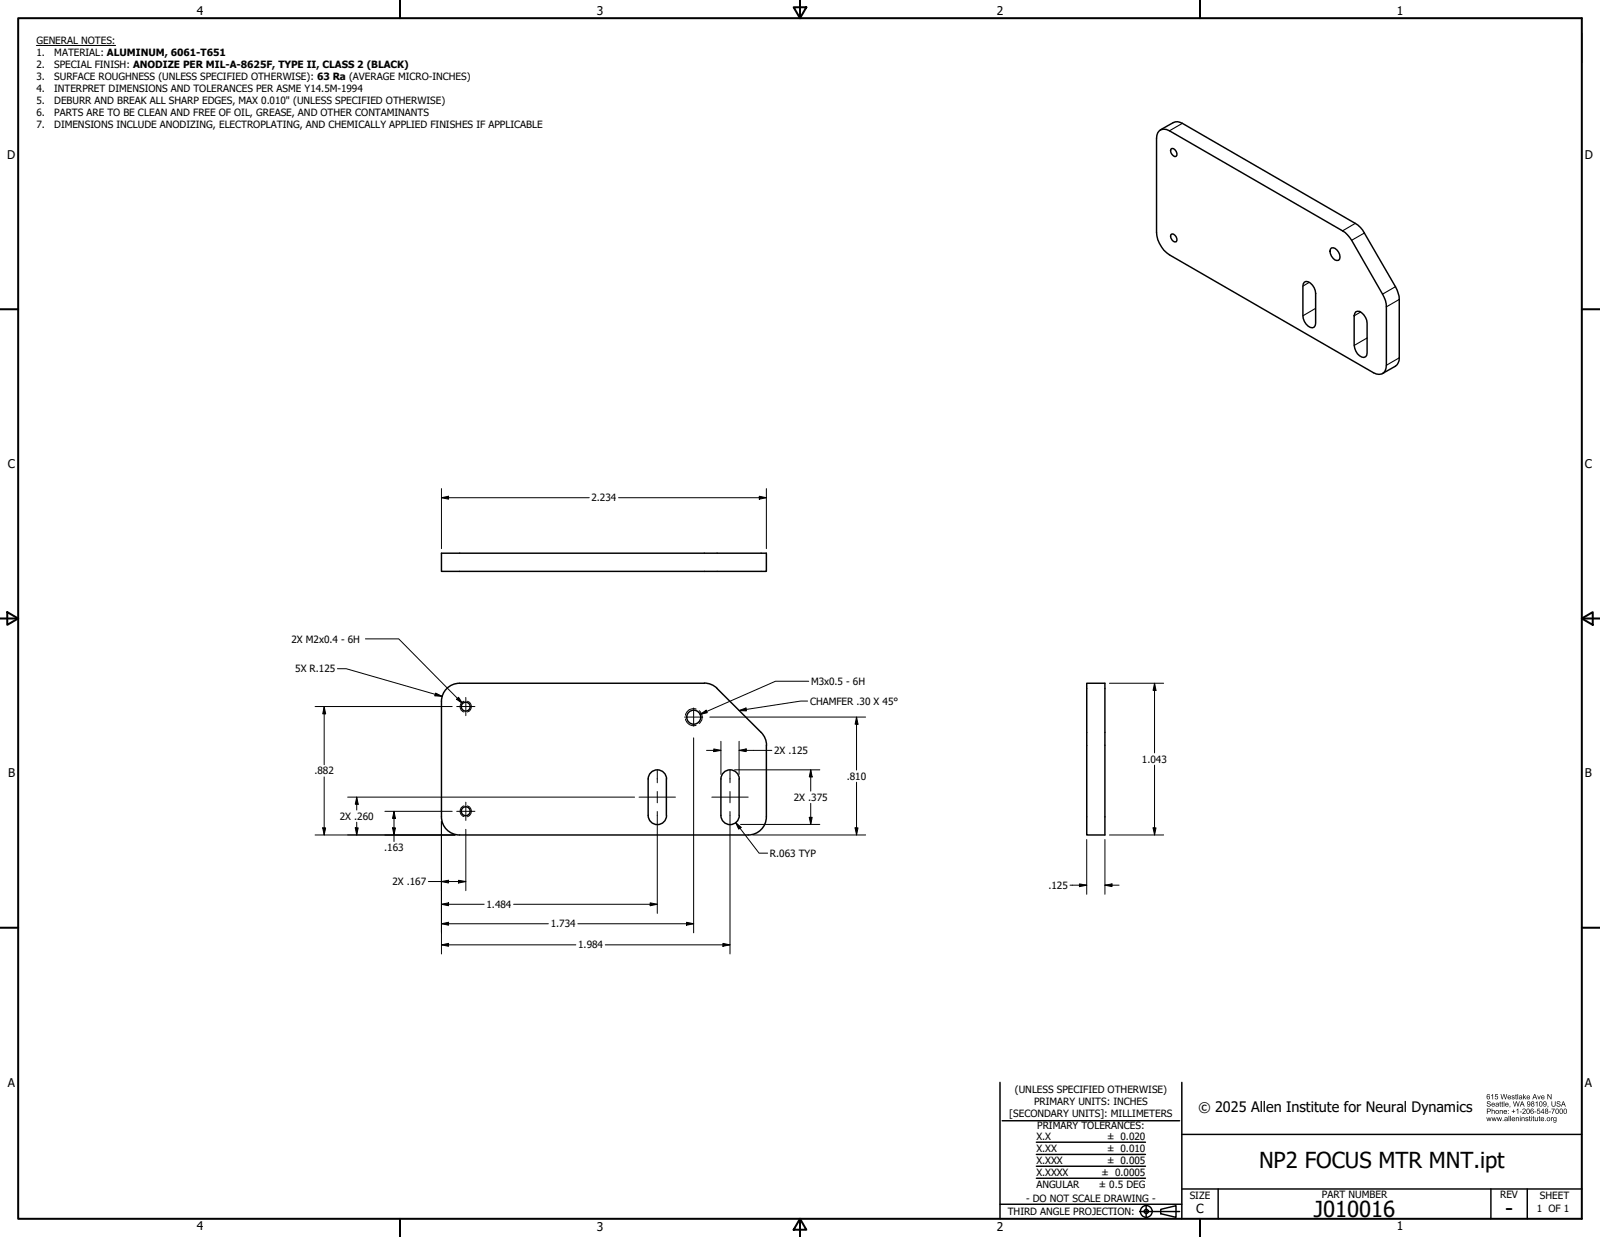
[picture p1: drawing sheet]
<svg xmlns="http://www.w3.org/2000/svg" width="559mm" height="432mm" viewBox="0 0 559 432" stroke-linecap="round" stroke-linejoin="round" font-family="sans-serif">
<!-- layer: Hidden Narrow (ANSI) -->
<path d="M162.1 244.8a1.96 1.96 0 0 0-1.4 1.9 1.96 1.96 0 0 0 1.4 1.8M163.3 244.8a1.95 1.95 0 0 1 1.4 1.9 1.95 1.95 0 0 1-1.4 1.8M239.4 251a2.77 2.77 0 0 0 3.7 2.1M243.1 247.5a2.77 2.77 0 0 0-3.7 2.2M244.2 248.1a2.94 2.94 0 0 1 0 4.4M162.1 281.3a1.96 1.96 0 0 0-1.4 1.9 1.96 1.96 0 0 0 1.4 1.9M163.3 281.3a2 2 0 0 1 1.4 1.9 2 2 0 0 1-1.4 1.9" fill="none" stroke="#000" stroke-width=".35"/>
<!-- layer: Visible (ANSI) -->
<g fill="none" stroke="#000" stroke-width=".51">
<path d="M404.9 45.6a3.1 3.1 0 0 1 3.5 .1l60.5 34.9a9.9 9.9 0 0 1 3.2 3.3l10.8 18.8a8.2 8.2 0 0 1 1.3 4.4v20.4a2.75 2.75 0 0 1-1.3 2.9 2.75 2.75 0 0 1-3.2-.3l-71.3-41.1a10.2 10.2 0 0 1-4.5-7.8v-32.9l.5-2zM405.3 45.3l4.5-2.5a3.1 3.1 0 0 1 3.1 .3l60.4 34.9a8.2 8.2 0 0 1 3.2 3.3l10.9 18.8 1.2 3.3 .1 21.5a3.5 3.5 0 0 1-1.3 2.9l-4.5 2.6M408.9 52.1l.4-.3a1.89 1.89 0 0 1 1.5 2.7 1.89 1.89 0 0 1-1.9-2.4zM408.9 81.9l.4-.2a1.89 1.89 0 0 1 1.5 2.7 1.89 1.89 0 0 1-1.9-2.5zM455.5 98.5a2.21 2.21 0 0 1 2.9 1.1l.6 .9 .5 1.9v10.4l-.5 1.4a2.21 2.21 0 0 1-2.9-1.1l-.6-.9-.5-2v-10.3zM465 86.6a2.89 2.89 0 0 1 2.5 4.3 2.89 2.89 0 0 1-2.5-4.3zM473.5 108.8a2.12 2.12 0 0 1 2.8 1.1l1 1.9 .2 1v10.4l-.2 .8-.4 .5a2.56 2.56 0 0 1-3.4-1.9l-.6-2v-10.4zM154.2 193.1h113.5v6.4h-113.5zM160.5 238.5a6.3 6.3 0 0 0-6.3 6.3v40.3M160.5 238.5h85.5M246 238.4l2.1 .4 2.4 1.5M379.5 238.5h6.4v53h-6.4z"/>
<path d="M250.4 240.3l15.4 15.4M265.8 255.7l1.3 1.7 .6 2.8M226.4 271.9a3.2 3.2 0 0 1 3.2-3.2 3.2 3.2 0 0 1 3.2 3.2M226.4 271.9v12.7a3.2 3.2 0 0 0 3.2 3.2 3.2 3.2 0 0 0 3.2-3.2M232.7 271.9v12.7M251.8 271.9a3.2 3.2 0 0 1 3.2-3.2 3.2 3.2 0 0 1 3.2 3.2M251.8 271.9v12.7a3.2 3.2 0 0 0 3.2 3.2 3.2 3.2 0 0 0 3.2-3.2M258.1 271.9v12.7M267.7 260.2v24.9M154.2 285.1a6.3 6.3 0 0 0 6.3 6.4M267.7 285.1a6.3 6.3 0 0 1-6.4 6.4h-100.8"/>
<circle cx="162.7" cy="246.7" r="1.56"/>
<circle cx="242.3" cy="250.3" r="2.44"/>
<circle cx="162.7" cy="283.2" r="1.56"/>
</g>
<!-- layer: Visible Narrow (ANSI) -->
<path d="M412.9 43.1l-4.5 2.6M473.3 78l-4.4 2.6M457.3 98.6l-2.3 1.3M476.5 81.3l-4.4 2.6M459.5 107.6l-4.5 2.6M475.2 108.9l-2.3 1.3M477.5 118l-4.6 2.6M487.4 100.1l-4.5 2.6M488.7 104.5l-4.5 2.6M488.7 124.9l-4.5 2.6" fill="none" stroke="#000" stroke-width=".38"/>
<!-- layer: Border (ANSI) -->
<g fill="none" stroke="#000" stroke-width=".7">
<path d="M139.7 0v6.3M279.4 0v6.3M419.1 0v6.3M6.4 6.3h546v419.1h-546zM277.2 2.5h4.4l-2.2 3.8zM0 107.9h6.3M552.4 107.9h6.4M0 215.9h6.3M2.5 213.7l3.8 2.2-3.8 2.2zM552.4 215.9h6.4M552.5 215.9l3.8-2.2v4.4zM0 323.8h6.3"/>
<path d="M552.4 323.8h6.4M139.7 425.4v6.4M279.4 425.4v6.4M279.4 425.4l2.2 3.9h-4.4zM419.1 425.4v6.4"/>
</g>
<!-- layer: Title (ANSI) -->
<g fill="none" stroke="#000" stroke-width=".51">
<path d="M349.2 377.8v47.6M412.7 377.8v47.6M350 391.2h62M361.9 398.7h38.1M412.7 396h139.7M361.9 403h38.1M361.9 411.3h38.1M361.9 407.1h38.1M412.7 415h139.7M425.4 415v10.4M520.7 415v10.4M533.4 415v10.4"/>
<path d="M349.2 420.4h63.5M398 422.9h14M400.3 420.6v4.6M405.4 422.1l5.3-1.2v4l-5.3-1.2z"/>
<circle cx="400.3" cy="422.9" r="2.06"/>
<circle cx="400.3" cy="422.9" r=".73"/>
</g>
<!-- layer: Symbol (ANSI) -->
<path d="M12.7 15.9h27.7M552.4 11.5v10.3M127.6 223h11.7l22.2 22.6M282.4 237.8h-11.6l-26.3 11.6M160.1 243.4l1.4 2.2-2.1-1.5zM244.5 249.4l2.1-1.5 .4 .9zM258.1 248l2.4-.9 .2 1.1zM282.1 244.7h-2.5l-21.5 3.3" fill="none" stroke="#000" stroke-width=".35"/>
<!-- layer: Dimension (ANSI) -->
<g fill="none" stroke="#000" stroke-width=".35">
<path d="M154.2 173.7l2.5-.5v1zM154.2 173.7h51.6M154.2 170.6v20.9M216 173.7h51.7M265.2 173.2l2.5 .5-2.5 .5zM267.7 170.6v20.9M117.9 233.4h3l33.5 9.7M387.5 238.5h18.9M403.2 238.5l.5 2.5h-1zM403.2 238.5v24.3M110 246.6h47.9M113.2 246.6v20.4"/>
<path d="M113.2 246.6l.5 2.6h-1zM152.1 241.9l2.3 1.2-2.5-.2zM242.3 257.6v68M247.9 250.3h54.4M251.8 258.8v11.5M258.1 258.8v11.5M299.1 250.3v18.5M299.1 250.3l.6 2.5h-1.1zM113.2 271.2v20.3M121.4 278.3h100.2M124.6 278.3v4.5M124.6 278.3l.5 2.4h-1z"/>
<path d="M246.8 261.9h5M249.3 261.4l2.5 .5-2.5 .5zM256.5 268.7h29.8M258.1 261.9l2.5-.5v1zM258.1 261.9h11.5M283.1 268.7v7.5M283.1 268.7l.6 2.5h-1.1zM299.1 273v18.5M403.2 267.1v24.4M110 291.5h48.9M112.7 289h1l-.5 2.5zM124.1 289h1l-.5 2.5z"/>
<path d="M124.6 287v4.5M134.4 283.2h23.5M137.1 289h1l-.5 2.5zM137.6 283.2v10.6M137.6 283.2l.5 2.5h-1zM154.2 286.7v46.3M162.7 289.5v21.4M229.6 287.8v31M255 287.8v45.2M256.9 287.1l8.2 10.7h3M256.9 287.1l1.9 1.7-.8 .6zM258.6 287.8h27.7"/>
<path d="M262.9 291.5h39.4M282.6 285.3h1.1l-.6 2.5zM283.1 280.4v7.4M298.6 289h1.1l-.6 2.5zM379.5 293.1v19.1M385.9 293.1v19.1M387.5 291.5h18.9M402.7 289h1l-.5 2.5zM149.6 307.7h13.1M154.2 307.7l2.5-.4v.9zM154.2 315.7l2.5-.5v1zM154.2 315.7h14.9"/>
<path d="M160.1 307.3l2.6 .4-2.6 .5zM179.4 315.7h50.2M227.1 315.2l2.5 .5-2.5 .5zM373.7 309h5.8M377 308.5l2.5 .5-2.5 .5zM385.9 309l2.5-.5v1zM385.9 309h4.9M154.2 329.8l2.5-.5v1zM154.2 322.5l2.5-.6v1.1zM154.2 329.8h46.9M154.2 322.5h37.3M201.8 322.5h40.5"/>
<path d="M211.4 329.8h43.6M239.8 321.9l2.5 .6-2.5 .5zM252.5 329.3l2.5 .5-2.5 .5z"/>
</g>
<g fill="#000">
<path d="M154.2 173.7l2.5-.5v1z" fill-rule="evenodd"/>
<path d="M265.2 173.2l2.5 .5-2.5 .5z" fill-rule="evenodd"/>
<path d="M113.2 246.6l.5 2.6h-1z" fill-rule="evenodd"/>
<path d="M152.1 241.9l2.3 1.2-2.5-.2z" fill-rule="evenodd"/>
<path d="M299.1 250.3l.6 2.5h-1.1z" fill-rule="evenodd"/>
<path d="M403.2 238.5l.5 2.5h-1z" fill-rule="evenodd"/>
<path d="M249.3 261.4l2.5 .5-2.5 .5z" fill-rule="evenodd"/>
<path d="M258.1 261.9l2.5-.5v1z" fill-rule="evenodd"/>
<path d="M283.1 268.7l.6 2.5h-1.1z" fill-rule="evenodd"/>
<path d="M112.7 289h1l-.5 2.5z" fill-rule="evenodd"/>
<path d="M124.1 289h1l-.5 2.5z" fill-rule="evenodd"/>
<path d="M124.6 278.3l.5 2.4h-1z" fill-rule="evenodd"/>
<path d="M137.1 289h1l-.5 2.5z" fill-rule="evenodd"/>
<path d="M137.6 283.2l.5 2.5h-1z" fill-rule="evenodd"/>
<path d="M256.9 287.1l1.9 1.7-.8 .6z" fill-rule="evenodd"/>
<path d="M282.6 285.3h1.1l-.6 2.5z" fill-rule="evenodd"/>
<path d="M298.6 289h1.1l-.6 2.5z" fill-rule="evenodd"/>
<path d="M402.7 289h1l-.5 2.5z" fill-rule="evenodd"/>
<path d="M154.2 307.7l2.5-.4v.9z" fill-rule="evenodd"/>
<path d="M154.2 315.7l2.5-.5v1z" fill-rule="evenodd"/>
<path d="M160.1 307.3l2.6 .4-2.6 .5z" fill-rule="evenodd"/>
<path d="M227.1 315.2l2.5 .5-2.5 .5z" fill-rule="evenodd"/>
<path d="M377 308.5l2.5 .5-2.5 .5z" fill-rule="evenodd"/>
<path d="M385.9 309l2.5-.5v1z" fill-rule="evenodd"/>
<path d="M154.2 329.8l2.5-.5v1z" fill-rule="evenodd"/>
<path d="M154.2 322.5l2.5-.6v1.1z" fill-rule="evenodd"/>
<path d="M239.8 321.9l2.5 .6-2.5 .5z" fill-rule="evenodd"/>
<path d="M252.5 329.3l2.5 .5-2.5 .5z" fill-rule="evenodd"/>
</g>
<!-- layer: Center Mark (ANSI) -->
<path d="M159.5 246.6h6.4M162.7 243.5v6.3M239.1 250.3h6.3M242.3 247.1v6.4M159.5 283.2h6.4M162.7 280v6.4" fill="none" stroke="#000" stroke-width=".35"/>
<!-- layer: Centerline (ANSI) -->
<path d="M223.2 278.3h12.7M229.6 268.7v4.5M229.6 276.3v3.9M248.6 278.3h12.7M255 268.7v4.5M255 276.3v3.9M229.6 283.3v4.5M255 283.3v4.5" fill="none" stroke="#000" stroke-width=".35"/>
<!-- layer: Symbol (ANSI) -->
<g fill="#000">
<path d="M160.1 243.4l1.4 2.2-2.1-1.5z" fill-rule="evenodd"/>
<path d="M244.5 249.4l2.1-1.5 .4 .9z" fill-rule="evenodd"/>
<path d="M258.1 248l2.4-.9 .2 1.1z" fill-rule="evenodd"/>
</g>
<g fill="#000">
<path d="M540.4 381.9h.3l.9 1.4v-1.4h.3v1.8h-.3l-.9-1.4v1.4h-.3zM538.6 382.7l-.1 .3h.7l-.2-.4zM538.4 382.6a.62 .62 0 0 1 .7-.1 .62 .62 0 0 1 .3 .6h-.9a.38 .38 0 0 0 .2 .5 .38 .38 0 0 0 .5-.3h.2a.67 .67 0 0 1-1 .3 .67 .67 0 0 1 0-1zM536.9 382.4h.2l.4 1.1 .4-1.1h.2l-.5 1.3h-.2zM536 382.1l-.3 .9h.6zM535.9 381.9h.2l.8 1.8h-.3l-.2-.5h-.8l-.2 .5h-.2zM533.5 382.7l-.1 .3h.7l-.2-.4zM533.3 382.6a.62 .62 0 0 1 .8-.1 .62 .62 0 0 1 .3 .6h-1a.38 .38 0 0 0 .3 .5 .38 .38 0 0 0 .4-.3h.3a.67 .67 0 0 1-1.1 .3 .67 .67 0 0 1 0-1zM531.9 381.9h.3v1.1l.8-.6-.5 .5 .5 .8h-.2l-.5-.6-.1 .6h-.3zM530.8 383.2v.3l.3 .1 .3-.5zM530.6 382.6l.9-.1 .2 1.2-.3-.1a.49 .49 0 0 1-.7 .2 .49 .49 0 0 1-.2-.7 .49 .49 0 0 1 .7-.2l.1-.3-.8 .2zM530 381.9h.2v1.8h-.2zM529.3 382.1l.2-.1v.4h.3l-.3 .2v.8l.3 .3-.5-.1-.2-1zM528 382.5l.6-.1 .3 .2h-.6v.3a.54 .54 0 0 1 .7 .4 .54 .54 0 0 1-.5 .6 .54 .54 0 0 1-.6-.6l.6 .3 .3-.2-.8-.4zM526.9 382.7l-.1 .3h.7l-.2-.4zM526.7 382.6a.61 .61 0 0 1 .7-.1 .61 .61 0 0 1 .3 .6h-1a.39 .39 0 0 0 .3 .5 .39 .39 0 0 0 .5-.3h.2a.67 .67 0 0 1-1 .3 .67 .67 0 0 1 0-1zM524.1 381.9h.2l.4 1.6 .4-1.6h.3l.4 1.6 .4-1.6h.2l-.5 1.8h-.2l-.5-1.6-.4 1.6h-.3zM522.2 381.9h.9v.3h-.7l-.1 .4a.6 .6 0 0 1 .9 .3 .6 .6 0 0 1-.4 .8 .6 .6 0 0 1-.8-.4l.3-.1a.38 .38 0 0 0 .5 .2 .38 .38 0 0 0 .1-.6 .38 .38 0 0 0-.6 .1h-.2zM520.8 382.4l.7-.5v1.8h-.3v-1.4l-.4 .3zM519.4 383.2a.4 .4 0 0 0 .8 0 .4 .4 0 0 0-.8 0zM519.4 382.1l.6-.2 .4 .5h-.3a.36 .36 0 0 0-.4-.3 .36 .36 0 0 0-.3 .5v.2a.58 .58 0 0 1 .9 .2 .58 .58 0 0 1-.4 .8 .58 .58 0 0 1-.7-.6z" fill-rule="evenodd"/>
<path d="M542.7 390.7a.44 .44 0 0 0 .8 0 .44 .44 0 0 0-.8 0zM542.6 390.2l1-.2v1.2a.57 .57 0 0 1-.4 .7 .57 .57 0 0 1-.7-.4l.3 .1a.39 .39 0 0 0 .5 0 .39 .39 0 0 0 .1-.4 .63 .63 0 0 1-.9-.1 .63 .63 0 0 1 .1-.9zM541.7 390l.2 .2 .5-.1-.5 .3v.9h-.2zM540.4 390.7a.46 .46 0 0 0 .9 0 .46 .46 0 0 0-.9 0zM540.2 390.7a.67 .67 0 0 1 1.3 0 .67 .67 0 0 1-1.3 0zM539.6 391.1h.3v.2h-.3zM538.4 390.3l-.1 .3h.8l-.2-.4zM538.3 390.2a.61 .61 0 0 1 .7-.1 .61 .61 0 0 1 .3 .6h-1a.38 .38 0 0 0 .3 .5 .38 .38 0 0 0 .5-.3h.2a.67 .67 0 0 1-1 .3 .67 .67 0 0 1 0-1zM537.5 389.7l.2-.1v.4h.2l-.2 .2v.9l.3 .2-.5-.1-.2-1zM536 390h.3v1l.2 .2 .3-.2 .1-1h.2v1.3l-1-.1zM535.4 389.7l.2-.1v.4h.2l-.2 .2v.8l.3 .3-.5-.1zM534.8 390h.2v1.3h-.2zM534.8 389.5l.2 .3zM534.1 389.7l.2-.1v.4h.3l-.3 .2v.9l.3 .2-.5-.1zM532.8 390.1l.7-.1 .3 .4-.7-.2v.3a.54 .54 0 0 1 .7 .4 .54 .54 0 0 1-.5 .6 .54 .54 0 0 1-.6-.6l.6 .3 .3-.2-.7-.4zM531.4 390l1 .1 .1 1.2h-.3v-.9l-.2-.2-.4 .2v.9h-.2zM530.8 390h.3v1.3h-.3zM530.8 389.5l.3 .3zM529.4 390l1 .1 .1 1.2h-.2v-.9l-.3-.2-.3 .2-.1 .9h-.2zM528.3 390.3l-.1 .3h.7l-.2-.4zM528.1 390.2a.61 .61 0 0 1 .7-.1 .61 .61 0 0 1 .3 .6h-.9a.38 .38 0 0 0 .3 .5 .38 .38 0 0 0 .4-.3h.2a.67 .67 0 0 1-1 .3 .67 .67 0 0 1 0-1zM527.4 389.5h.3v1.8h-.3zM526.9 389.5h.2v1.8h-.2zM525.7 390.8v.3l.3 .1 .3-.5zM525.5 390.2l1-.1 .1 1.2-.3-.1a.5 .5 0 0 1-.6 .2 .5 .5 0 0 1-.2-.7 .5 .5 0 0 1 .7-.2v-.2l-.8 .1zM524.8 391.1h.3v.2h-.3zM522.8 390h.2l.3 1.1 .3-1.1h.2l.3 1 .3-1h.2l-.4 1.3h-.3l-.2-1-.3 1h-.2zM520.9 390h.3l.3 1.1 .2-1.1h.3l.2 1 .3-1h.2l-.4 1.3h-.2l-.3-1-.2 1h-.3zM519.1 390h.2l.3 1.1 .3-1.1h.2l.3 1 .3-1h.2l-.4 1.3h-.2l-.3-1-.3 1h-.2z" fill-rule="evenodd"/>
<path d="M546 384.6l-.3 .9h.6zM545.9 384.5h.2l.8 1.8h-.3l-.2-.6h-.8l-.2 .6h-.2zM543.8 384.6a.71 .71 0 0 1 1.2 .4h-.2a.4 .4 0 0 0-.5-.4 .4 .4 0 0 0-.3 .5h.1a.69 .69 0 0 1 .9 .5 .69 .69 0 0 1-.6 .9 .69 .69 0 0 1-.8-.6l.2-.2a.44 .44 0 0 0 .5 .5 .44 .44 0 0 0 .3-.7h-.1a.58 .58 0 0 1-.7-.2 .58 .58 0 0 1 0-.7zM541.9 384.5h.2v1a.49 .49 0 0 0 .5 .6 .49 .49 0 0 0 .4-.6v-1h.3v1a.72 .72 0 0 1-.7 .8 .72 .72 0 0 1-.7-.8zM540.5 386h.2l-.2 .6zM539.1 385a.4 .4 0 0 0 .8 0 .4 .4 0 0 0-.8 0zM539.1 384.6a.87 .87 0 0 1 1.1 .6 .87 .87 0 0 1-.7 1.1l-.5-.4 .7 .2 .2-.7a.58 .58 0 0 1-.8 .1 .58 .58 0 0 1 0-.9zM537.9 384.8a.85 .85 0 0 0 .4 1.3l.1-.3a.64 .64 0 0 0 .2-.7 .64 .64 0 0 0-.7-.3zM537.8 384.5a.84 .84 0 0 1 .9 .9 .84 .84 0 0 1-.9 .8l-.3-.8zM536.3 384.9l.7-.5v1.9h-.3v-1.5l-.4 .3zM535 384.9a.3 .3 0 0 0 .6 0 .3 .3 0 0 0-.6 0zM534.9 385.7a.4 .4 0 0 0 .8 0 .4 .4 0 0 0-.8 0zM534.9 384.6a.49 .49 0 0 1 .8-.1 .49 .49 0 0 1-.1 .8 .54 .54 0 0 1 .1 .8 .54 .54 0 0 1-.8 0 .54 .54 0 0 1 .1-.8l-.2-.3zM533.5 385a.39 .39 0 0 0 .7 0 .39 .39 0 0 0-.7 0zM533.5 384.6a.87 .87 0 0 1 1.1 .6 .87 .87 0 0 1-.8 1.1l-.5-.4 .7 .2 .3-.7a.58 .58 0 0 1-.9 .1 .58 .58 0 0 1 .1-.9zM531.6 384.6l-.3 .9h.6zM531.5 384.5h.2l.8 1.8h-.3l-.2-.6h-.8l-.2 .6h-.2zM528.4 384.5h.3l.3 1.5 .5-1.5h.2l.4 1.5 .4-1.5h.3l-.5 1.8h-.3l-.4-1.6-.4 1.6h-.3zM527.2 386h.3l-.2 .6zM526 385.2l-.1 .3h.7l-.2-.4zM525.8 385.1a.61 .61 0 0 1 .8-.1 .61 .61 0 0 1 .3 .7h-1a.38 .38 0 0 0 .3 .4 .38 .38 0 0 0 .4-.2h.3a.66 .66 0 0 1-1 .3 .66 .66 0 0 1-.1-1.1zM525.2 384.5h.2v1.8h-.2zM524.5 384.6l.2-.1v.5h.3l-.3 .1v.9l.3 .3-.5-.1-.1-1.1zM523.8 384.6l.2-.1v.5h.3l-.3 .1v.8l.3 .4-.5-.1zM522.6 385.8v.3h.3l.3-.5zM522.5 385l.8 .1 .2 1.2-.3-.2a.49 .49 0 0 1-.6 .2 .49 .49 0 0 1-.2-.6 .49 .49 0 0 1 .6-.2v-.4l-.7 .2zM521.2 385.2l-.1 .3h.8l-.2-.4zM521.1 385.1a.61 .61 0 0 1 .7-.1 .61 .61 0 0 1 .3 .7h-1a.38 .38 0 0 0 .3 .4 .38 .38 0 0 0 .5-.2h.2a.66 .66 0 0 1-1 .3 .66 .66 0 0 1 0-1.1zM519.5 384.6a.72 .72 0 0 1 1.1 .4h-.2a.4 .4 0 0 0-.5-.4 .4 .4 0 0 0-.3 .5h.1a.69 .69 0 0 1 .9 .4 .69 .69 0 0 1-.4 .9 .69 .69 0 0 1-.9-.4l-.1-.3h.2a.44 .44 0 0 0 .5 .5 .44 .44 0 0 0 .3-.7h-.1a.58 .58 0 0 1-.7-.2 .58 .58 0 0 1 .1-.7z" fill-rule="evenodd"/>
<path d="M546.4 387.3a.86 .86 0 0 0 .4 1.3l.1-.1a.86 .86 0 0 0-.4-1.3zM546.3 387.1a.84 .84 0 0 1 1 .8 .84 .84 0 0 1-.9 .9l-.3-.9zM545 387.3a.86 .86 0 0 0 .4 1.3l.1-.1a.86 .86 0 0 0-.4-1.3zM544.9 387.1a.84 .84 0 0 1 1 .8 .84 .84 0 0 1-1 .9l-.3-.9zM543.6 387.3a.86 .86 0 0 0 .4 1.3l.1-.1a.84 .84 0 0 0-.4-1.3zM543.5 387.1a.84 .84 0 0 1 .9 .8 .84 .84 0 0 1-.9 .9l-.3-.9zM541.8 387h1.2l-.7 1.8h-.2l.1-.5 .5-1.1h-.9zM540.9 388h.7v.3h-.7zM539.9 387.4a.3 .3 0 0 0 .6 0 .3 .3 0 0 0-.6 0zM539.8 388.3a.38 .38 0 0 0 .7 0 .38 .38 0 0 0-.7 0zM539.8 387.1a.49 .49 0 0 1 .7 0 .49 .49 0 0 1-.1 .7 .55 .55 0 0 1 .2 .8 .55 .55 0 0 1-.9 0 .55 .55 0 0 1 .2-.8l-.2-.2zM538.9 387.3l-.6 .9h.6zM538.9 387h.2v1.2h.2l-.2 .6h-.2v-.4h-.8zM537 387h.9v.2h-.8l-.1 .5a.6 .6 0 0 1 .9 .3 .6 .6 0 0 1-.4 .8 .6 .6 0 0 1-.8-.5h.3a.39 .39 0 0 0 .6 .2 .39 .39 0 0 0 0-.6 .39 .39 0 0 0-.6 .1l-.2-.1zM535.9 388h.7v.3h-.7zM534.7 388.3a.4 .4 0 0 0 .8 0 .4 .4 0 0 0-.8 0zM534.7 387.2l.6-.2 .3 .4h-.2a.36 .36 0 0 0-.4-.2 .36 .36 0 0 0-.3 .4v.3a.58 .58 0 0 1 .9 .2 .58 .58 0 0 1-.4 .8 .58 .58 0 0 1-.7-.7zM533.4 387.3a.86 .86 0 0 0 .4 1.3l.1-.1a.85 .85 0 0 0-.4-1.3zM533.3 387.1a.84 .84 0 0 1 1 .8 .84 .84 0 0 1-.9 .9l-.3-.9zM531.9 387.1a.63 .63 0 0 1 1 .3 .63 .63 0 0 1-.6 .8l-.3 .4h.8v.2h-1.2l.5-.7a.48 .48 0 0 0 .6-.4 .48 .48 0 0 0-.6-.5l-.4 .3zM530.8 388h.7v.3h-.7zM529.6 387.4l.7-.4v1.8h-.3v-1.4l-.4 .3zM528.5 387.3h.2v.5h.5v.2h-.5v.5h-.2v-.5h-.5v-.2h.5zM526.7 388.6h.2v.2h-.2zM526.7 387.5h.2v.2h-.2zM525.5 387.7l-.1 .3h.7l-.2-.3zM525.3 387.6a.61 .61 0 0 1 .7-.1 .61 .61 0 0 1 .3 .7h-1a.39 .39 0 0 0 .3 .4 .39 .39 0 0 0 .5-.2h.2a.66 .66 0 0 1-1 .3 .66 .66 0 0 1 0-1.1zM523.8 387.5l1 .1v1.2h-.2v-1l-.3-.1-.3 .2v.9h-.2zM522.5 388.2a.46 .46 0 0 0 .9 0 .46 .46 0 0 0-.9 0zM522.3 388.1a.67 .67 0 0 1 1.3 0 .67 .67 0 0 1-1.3 0zM521 387h.2v.6a.47 .47 0 0 1 .5-.1 .47 .47 0 0 1 .3 .5v.8h-.2v-1l-.3-.2-.3 .2v1h-.2zM519.5 387.2v.7l.7-.1a.33 .33 0 0 0 .2-.4 .33 .33 0 0 0-.4-.2zM519.3 387h1a.55 .55 0 0 1 .4 .7 .55 .55 0 0 1-.7 .4h-.5v.7h-.2z" fill-rule="evenodd"/>
</g>
<g font-size="7.7">
<text x="439.7" y="407.6">NP2 FOCUS MTR MNT.ipt</text>
<text x="458.9" y="424.8">J010016</text>
<text x="525.7" y="424.4">-</text>
</g>
<text font-size="4.6" x="418.6" y="388">© 2025 Allen Institute for Neural Dynamics</text>
<text font-size="4.4" x="417.8" y="423.5">C</text>
<g font-size="4.2">
<text x="68.7" y="5.3">4</text>
<text x="208.4" y="5.3">3</text>
<text x="348.1" y="5.3">2</text>
<text x="487.8" y="5.3">1</text>
<text x="2.5" y="55.5">D</text>
<text x="553.5" y="55.5">D</text>
<text x="2.8" y="163.4">C</text>
<text x="553.5" y="163.4">C</text>
<text x="2.9" y="271.4">B</text>
<text x="553.5" y="271.4">B</text>
<text x="2.8" y="379.3">A</text>
<text x="553.5" y="379.3">A</text>
<text x="68.7" y="429.5">4</text>
<text x="208.4" y="429.6">3</text>
<text x="348.1" y="429.6">2</text>
<text x="487.8" y="429.5">1</text>
</g>
<g font-size="3.5">
<text x="12.7" y="15.3">GENERAL NOTES:</text>
<text x="12.7" y="23.7">2.</text>
<text x="12.7" y="19.5">1.</text>
<text x="18.9" y="23.7">SPECIAL FINISH: ANODIZE PER MIL-A-8625F, TYPE II, CLASS 2 (BLACK)</text>
<text x="18.9" y="19.5">MATERIAL: ALUMINUM, 6061-T651</text>
<text x="12.7" y="27.8">3.</text>
<text x="18.9" y="27.8">SURFACE ROUGHNESS (UNLESS SPECIFIED OTHERWISE): 63 Ra (AVERAGE MICRO-INCHES)</text>
<text x="12.7" y="32">4.</text>
<text x="18.9" y="32">INTERPRET DIMENSIONS AND TOLERANCES PER ASME Y14.5M-1994</text>
<text x="12.7" y="40.4">6.</text>
<text x="12.7" y="36.2">5.</text>
<text x="18.9" y="40.4">PARTS ARE TO BE CLEAN AND FREE OF OIL, GREASE, AND OTHER CONTAMINANTS</text>
<text x="18.9" y="36.2">DEBURR AND BREAK ALL SHARP EDGES, MAX 0.010&quot; (UNLESS SPECIFIED OTHERWISE)</text>
<text x="12.7" y="44.6">7.</text>
<text x="18.9" y="44.6">DIMENSIONS INCLUDE ANODIZING, ELECTROPLATING, AND CHEMICALLY APPLIED FINISHES IF APPLICABLE</text>
<text x="206.6" y="175">2.234</text>
<text x="101.8" y="224.3">2X M2x0.4 - 6H</text>
<text x="103.1" y="234.7">5X R.125</text>
<text x="283.3" y="239.1">M3x0.5 - 6H</text>
<text x="282.9" y="246">CHAMFER .30 X 45°</text>
<text x="270.4" y="263.2">2X .125</text>
<text x="398.8" y="266.3">1.043</text>
<text x="109.9" y="270.3">.882</text>
<text x="295.8" y="272.2">.810</text>
<text x="277.2" y="279.5">2X .375</text>
<text x="118.7" y="286.1">2X .260</text>
<text x="134.2" y="297.1">.163</text>
<text x="268.9" y="299.1">R.063 TYP</text>
<text x="137" y="309">2X .167</text>
<text x="366.1" y="310.3">.125</text>
<text x="169.9" y="316.9">1.484</text>
<text x="192.3" y="323.7">1.734</text>
<text x="201.9" y="331.1">1.984</text>
<text x="354.5" y="381.6">(UNLESS SPECIFIED OTHERWISE)</text>
<text x="352.5" y="390">[SECONDARY UNITS]: MILLIMETERS</text>
<text x="361.1" y="385.8">PRIMARY UNITS: INCHES</text>
<text x="362.3" y="394.1">PRIMARY TOLERANCES:</text>
<text x="361.9" y="397.9">X.X</text>
<text x="386.7" y="398">± 0.020</text>
<text x="361.9" y="402.1">X.XX</text>
<text x="361.9" y="406.3">X.XXX</text>
<text x="386.7" y="402.1">± 0.010</text>
<text x="386.7" y="406.3">± 0.005</text>
<text x="361.9" y="410.5">X.XXXX</text>
<text x="384.7" y="410.5">± 0.0005</text>
<text x="358.4" y="419.7">- DO NOT SCALE DRAWING -</text>
<text x="361.9" y="414.6">ANGULAR</text>
<text x="383.8" y="414.7">± 0.5 DEG</text>
<text x="415.5" y="418.4">SIZE</text>
<text x="461.6" y="418.3">PART NUMBER</text>
<text x="523.9" y="418.3">REV</text>
<text x="537.8" y="418.4">SHEET</text>
<text x="352" y="424.2">THIRD ANGLE PROJECTION:</text>
<text x="536.7" y="423.2">1 OF 1</text>
</g>
</svg>
